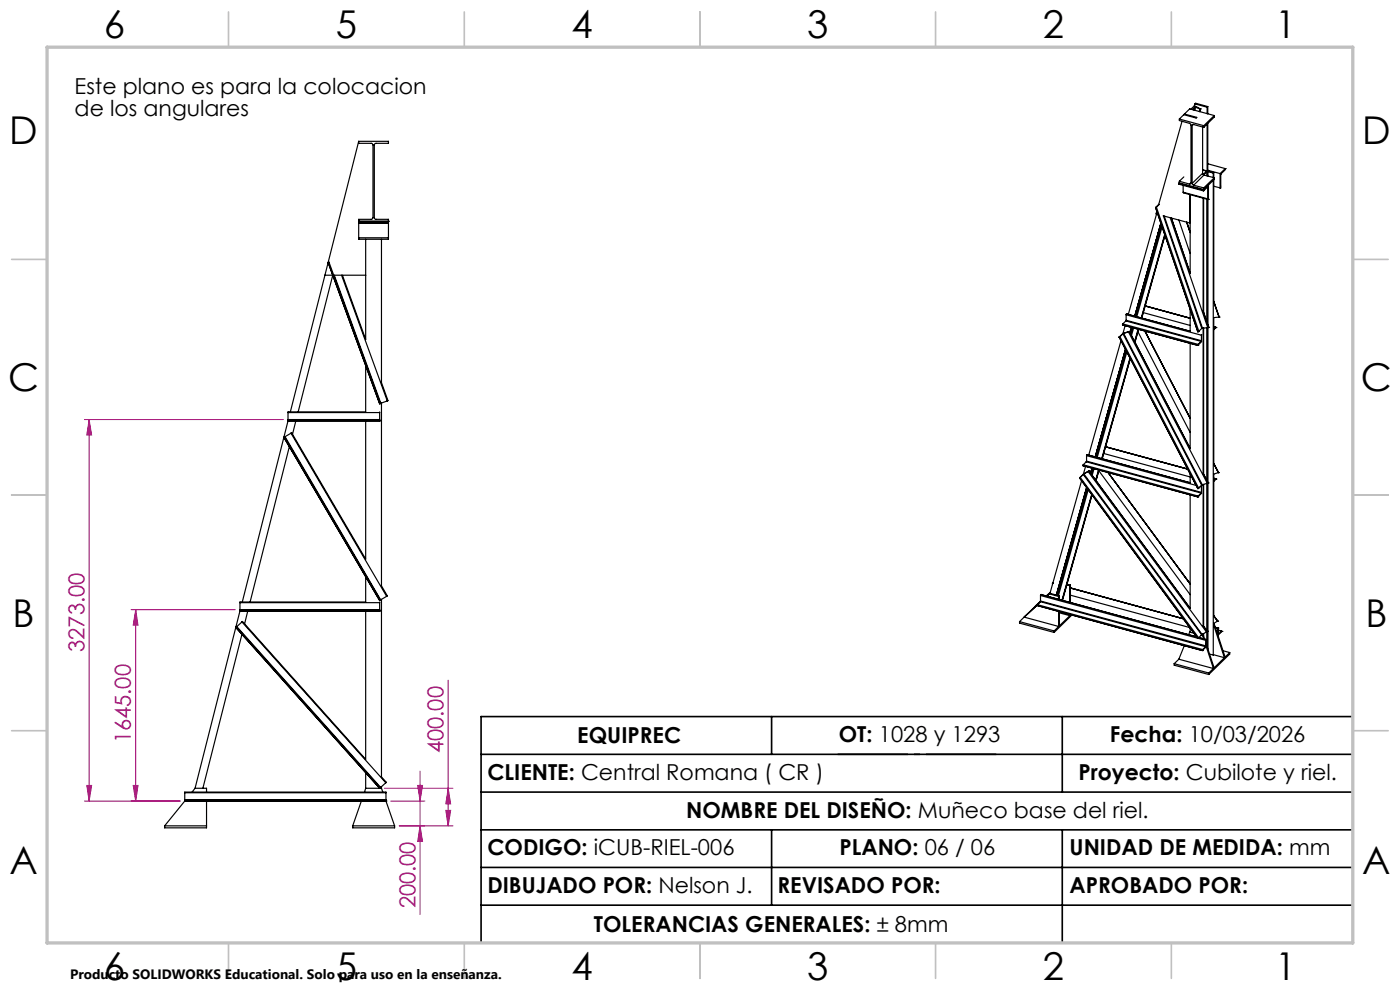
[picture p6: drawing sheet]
<svg xmlns="http://www.w3.org/2000/svg" width="297mm" height="210mm" viewBox="0 0 297 210" stroke-linecap="round" stroke-linejoin="round" font-family="sans-serif">
<g fill="none" stroke="#000" stroke-width=".25">
<path d="M76.1 30v.4h2.7l.3 .4v15.4l-.3 .3h-2.7v.4M76.1 30h6.3v.4h-2.7l-.3 .2v15.7l.3 .2h2.7v.4M76.1 30l-7.2 28.4M250 38.9h.1M250 38.9l.1 .2 5.2 1.4M250 38.9l5.2 1.4M250.2 25.3v.3l2.2 .6 .3 .2v12.5l-.4 .1M250.2 38.4v.4M250.2 38.4l2.1 .6M250.2 25.3l5.2 1.4M250.2 38.8l5.2 1.4M250.2 38.8l-.2 .1"/>
<path d="M250.8 25.7l-5 17.6-.7 .7M251 39.3v1.5M251.1 37.5l-.9 .9M251.3 24.2l2.6 .7-.1 .1-2.7-.7zM252.7 38.7l-.4 .3M252.9 26.6l.2-.2 2.3 .6M252.9 38.9l.3 .4M252.9 26.6v12.3M253.2 26.4l-.3 .2M253.2 39.3l2.2 .6M253.4 22.8l-.5 .4M253.4 22.8l-.1 .5"/>
<path d="M253.5 22l-.1 .4M253.5 22l2.6 .7M253.5 22l.1-.1 2.6 .7M253.6 22.7l-.2 .1M253.6 22.7l1 .4M253.6 22.7l-.1 .7M254.6 23.1l-.2 .6M254.7 23.1h.1M254.7 23.1h-.1M254.7 23.1l-1.3-.7-.8 .8M254.7 23.1l-.2 .6M255.1 36.8l.3 .3"/>
<path d="M255.1 36.1l.7 .2M255.1 36l2.4 .6M255.1 36.8l-2.2 2.1M255.1 26.9v9.9M255.4 26.7v.3M255.4 39.9v.3M255.4 37.1l-2.2 2.2M255.4 37.1l2.2 .6M255.8 36.3l.1 .1-.7 .6M255.8 36.3v.2M256 36.4l-.7 .7M256 36.4v.9"/>
<path d="M256.1 22.7v1.4M256.1 26.3v10l.1-.2M256.2 39.7h.1M256.2 39.7l-.9 .8-.1-.2M256.2 22.6l-.1 .1M256.2 22.6v1.6M256.2 26.2v9.9M256.2 39.7v2.5M256.2 34.7l3.7 1.1M256.2 36.1l2.6 .7M256.3 36.4h-.3M256.3 36.4l1.1 .3"/>
<path d="M256.3 36.4v1M257.4 36.7v1M257.4 38.2v100.8M257.5 36.6l-.1 .1M257.5 36.6v1.1M257.5 38.2v25.7M257.5 39.5l1.3 .4M257.6 24.5v.3l-2.2 2.2M257.6 24.5l-2.2 2.2M257.6 37.7v.4l-2.2 2.1M257.6 24.5l-5.2-1.4-2.2 2.2M257.6 37.7l-2.2 2.2"/>
<path d="M258.8 39.9h.1M258.8 36.8v3.1M259.9 35.8h.1M259.9 35.8v.3l-.9 .9v2.6l-.2 .3M259.9 35.8l-1.1 1M68.9 58.4h1.7l-7.3 29M68.9 58.4l-7.3 29M69.6 55.7h.1M69.6 55.7l.2-.1 10.9 30M69.6 55.7l10.9 29.9M70.8 58.4h6.8M70.9 58.4l9.9 27.1"/>
<path d="M72.5 58.4l9.7 26.6M72.6 58.4l5 13.6M76.1 46.9h.1M76.1 46.9v.4M76.1 47.3v.1M76.1 50.4v.4h6.3v-.4M76.1 47.4v3M76.1 46.9h6.3M76.1 47.3h6.3M76.1 47.4h6.3M76.1 50.4h6.3M77.6 50.8v21.2"/>
<path d="M80.9 50.8v30.4l1.4 3.8h-.1M82.4 46.9h.1M82.4 46.9v.4M82.4 47.3v.1M82.4 47.4v3M245.1 44h.1M245.1 44l9 26.4M245.3 43.9l-.2 .1M245.3 43.9l9 26.4M245.4 45.4l-6 21.3M245.4 44.8l-.1 .6 .3 .1M246 43.3l-.7 .6"/>
<path d="M246.3 47.3l-5.6 19.8M246.4 47.8l-5.5 19.3M246.5 48.1l-5.3 19.1M246.8 45.8l5.6 1.5M246.8 45.8l8.2 23.9M247 45.8l8.1 23.8M247.1 49.7l-5 17.7M247.1 49.9l-4.9 17.5M247.2 49.9l-5 17.6M248.2 46.2l8 23.3M248.5 46.2l4 11.8M250.1 46.7l2.4 7.1"/>
<path d="M251 40.8l.1 .1 5.2 1.4v26.6M251 40.8l5.2 1.4M251.7 47.1l.8 2.2M252.4 41.3v6M252.5 41.3v16.8M252.5 47.2l-.1 .1M255.2 40.3h.1M255.2 42v24.1l1.2 3.3M255.2 40.3l1.2-1v3M255.3 42.1v24.2M256 42.3v26M256.2 42.2l.2 .1"/>
<path d="M256.4 42.3h.1M77.6 77.6v9.8h-16.5v.1M237.4 71.5h.1M237.4 71.5l16.7 32.1M237.6 71.4l-.2 .1M237.6 71.4l16.7 32.1M237.8 72.3l-6.8 24.2M238.1 68.9h.1M238.1 68.9l16 4.4M238.2 68.7l-.1 .2M238.2 68.7l16 4.4M238.2 70.8l-.6 .6"/>
<path d="M238.2 70.8l16.7 32.1M238.2 70.7l-.8 .8M238.4 70.7l-.2 .1M238.4 70.7l16.7 32.1M238.7 69.1l-.5 1.6M238.8 74.1l-6.5 22.8M238.8 68.1l-.6 .6M238.8 68.1l16 4.3M238.9 67.9l-.1 .2M238.9 66.8l16 4.3M238.9 67.9l16 4.4M238.9 66.8v1.1"/>
<path d="M238.9 74.4l-6.3 22.6M239 66.6l-.1 .2M239 66.6h.1M239 66.6l13.5 3.7M239 74.7l-6.2 22.3M239.4 70.4l16.7 32.1M239.4 70.4l-1 .3M239.6 70.3l-.2 .1M239.6 70.3h.1M239.6 70.3l12.9 24.8M239.6 70.3l-1.4 .4M239.7 75.9l-6 21.4"/>
<path d="M239.8 76.1l-6 21.2M240.1 69.4l-.4 1.2M240.3 69.5l-.4 1.4M240.5 69.6l-.5 1.6M240.8 72.6l.7-2.8-.7 2.8M241.4 70.4l11.1 21.3M241.4 69.8l-.7 2.7M242.5 66.3l10 2.7M242.9 70.2l9.6 18.6M242.9 70.2l9.6 18.5M242.9 64.9l9.6 2.6M252.5 65.6v4.7"/>
<path d="M252.5 72.8v22.4M254.1 73.3h.1M254.1 70.4h.1M254.2 73.1l-.1 .2M254.3 70.3l-.2 .1M254.8 72.4l-.6 .7M254.9 72.3l-.1 .1M254.9 71.1v1.2M254.9 70.9v.2M254.9 72.5l-.8 .8M255 69.7l-.7 .6M255.1 69.6l-.1 .1"/>
<path d="M255.2 69.6v30.9l1.1 1.9M255.3 69.6v31M256 69.5v32.4M256.2 69.5l-1.1 .1M256.3 69.5v32.8M256.4 69.4l-.2 .1M256.4 69.4h.1M257.5 63.9l1.1 3.4M257.5 69.3l.5 .1M257.5 63.9l1.1 3.3M257.5 67.4v30.9l1 2M257.5 69.3l.4 .1"/>
<path d="M257.9 69.4l.1 .1M257.9 69.4l-.4 .4M258 69.5h.1M258 69.5l-.5 .4M258.6 67.3h.1M258.6 67.2v.1M258.6 67.3l-1.1 .1M60.2 92.8h.1M60.2 92.8l20.3 34.6M60.4 92.7l-.2 .1M60.4 92.7l20.3 34.6M60.5 92.6l-.1 .1"/>
<path d="M60.5 92.6l20.3 34.6M61.1 89.1v.2M61.1 89.3h.1M61.1 89v.1M61.1 89.3l-9.7 38.4M61.1 89.3h19.4M61.1 89.1h19.4M61.1 89h19.4M61.1 87.5h19.4M61.1 87.5v1.5M61.4 94.7l-8.3 33M61.7 91.9l.2-.1 15.7 26.8"/>
<path d="M61.7 91.9l20.3 34.6M61.7 91.9l-1.2 .7M62.8 89.3l-.7 2.8M77.6 89.3v29.3M80.5 89.1v.2M80.5 89.3h.1M80.5 89v.1M80.5 87.4v.1M80.5 85.6h.1M80.5 87.5v1.5M80.7 85.6h-.2M80.8 85.5l-.1 .1"/>
<path d="M80.9 85.5v38.8l1.3 2.1-.2 .1M82.2 85l-1.4 .5M229.7 98.8h.1M229.7 98.8l24.4 6.6M229.8 98.6l-.1 .2M229.8 98.6l24.4 6.6M230.3 98.9l-.5 1.7M230.4 98l-.6 .6M230.4 98l24.4 6.6M230.5 97.8l-.1 .2M230.5 97.8l24.4 6.6M230.5 96.7v1.1"/>
<path d="M230.5 96.7l23.3 6.3M230.6 96.4l-.1 .3M230.6 96.4h.1M230.6 96.4l21.9 6v-1.9M231 99.9l-.2 .1M231 99.9h.1M231 99.9l21.5 29.1M231 99.9l-1.2 .7M231.7 99.3l-.3 1.1M231.9 99.4l-.4 1.2M232.1 99.4l-.4 1.4M233 99.7l-.6 2.1"/>
<path d="M233.1 99.7l-.6 2.2 .7-2.2M233.1 99.9l19.4 26.2M234.1 96.2l18.4 5M234.5 94.7l17.5 4.8M257.5 98.3l1 2M229 101.4h.1M229 101.4l25.1 34M229.2 101.3l-.2 .1M229.2 101.3l25.1 34M229.4 102l-6.7 23.9M229.8 100.6l-.6 .7M229.8 100.6l25.1 34"/>
<path d="M229.8 100.6l-.8 .8M229.9 100.5l-.1 .1M229.9 100.5l25.1 34.1M230.5 103.4l-6.4 22.8M230.7 103.7l-6.4 22.6M230.8 100l25.1 34M230.8 100l-.9 .5M230.9 103.9l-6.4 22.4M231.6 104.9l-6.3 22.4M235.1 100.2l17.4 23.7M235.1 100.3l17.4 23.5M252.5 105v24.1"/>
<path d="M254.1 105.4h.1M254.1 103.6h.1M254.2 105.2l-.1 .2M254.3 103.5l-.2 .1M254.6 103.2l.3 .1M254.8 104.6l-.6 .6M254.9 104.4l-.1 .2M254.9 103.3v1.1M254.9 103.1v.2M254.9 104.6l-.8 .8M254.9 102.9l-.6 .6M255.1 102.8l-.2 .1"/>
<path d="M255.2 102.8v30l.9 1.1M255.3 102.8v30M256 102.5v31.3M256.1 102.5l-1 .3M256.3 102.5v35.2M256.3 102.4l-.2 .1M256.3 102.4h.1M257.5 100.6v30l.8 1.2M257.9 101.6h.1M257.9 101.6l-.4 .4M258 101.6h.1M258 101.6l-.5-.1 .4 .1"/>
<path d="M258 101.6l-.5 .5M258.5 100.3h.1M258.5 100.3l-1 .3M50 133.1h.1M50 133.1l30.5 34.1M50.1 133l-.1 .1M50.1 133l30.5 34.1M50.2 132.9l-.1 .1M50.2 132.9l30.6 34.1M50.9 129.6h.1M50.9 129.4v.2M50.9 129.3v.1"/>
<path d="M50.9 129.6l-9.5 37.6M50.9 129.6h29.6M50.9 129.4h29.6M50.9 129.3h29.6M50.9 127.8h29.6M50.9 127.8v1.5M51.3 134.5l-8.3 32.7M51.3 131.9l30.5 34.1M51.3 131.9l-1.1 1M52.6 129.6l-.7 2.7M77.6 122.4v5.3h-26.7v.1M77.6 129.6v31.5l-26.2-29.3-.1 .1"/>
<path d="M80.5 129.6h.1M80.5 129.4v.2M80.5 129.3v.1M80.5 127.7v.1M80.5 127.4h.1M80.5 127.8v1.5M80.7 127.3l-.2 .1M80.8 127.2l-.1 .1M80.9 127.1v37.7l1.1 1.1-.2 .1M82 126.5l-1.2 .7M216.3 131.9v.3l7.3 2M216.3 131.9l7.3 1.9"/>
<path d="M217.3 130.9l7.3 2M217.4 130.8l2.6-2.4-2.7 2.5zM219.6 128.6h.1M220 128.4h.1M220 128.4l35.1 9.6M220.1 128.3l-.1 .1M220.1 128.3l35 9.5M220.7 127.6l-1.1 1M220.7 127.6l-.6 .7M220.7 127.6l35.1 9.6M220.7 127.5v.1M220.7 127.5l-4.4 4.4"/>
<path d="M220.7 127.5l35.1 9.5M220.7 126.3v1.2M220.7 126.3l35.1 9.5M220.8 126.1l-.1 .2M220.8 126.1h.1M220.8 126.1l33.1 9M222.6 126l2 .5M222.7 125.9l-.6 .6 .5-.5M222.7 125.9l-.1 .1M222.7 125.9l2 .5M222.8 125.7l-.8 .7M223.3 123.7h.1"/>
<path d="M223.3 123.7v.2M223.6 133.8v.4M224.6 126.5v.7M224.6 129.7v3.2M224.7 129.7v3l-.1 .2M224.7 126.4l-.1 .1M224.7 126.4v.8M224.7 130l2.2 .6M225.4 127.3l6.3-22.3-6.3 22.4M226.3 124.1l.6 .1M226.3 123.9l.8 .2M226.9 124.2v3.6"/>
<path d="M226.9 130.3v.3M227.1 124.7l23.9 6.5M227.1 130.4l-.2 .2M227.1 124.1l-.2 .1M227.1 124.1v3.7M227.1 126.3l25.3 6.8M227.1 124.7l23.9 6.6M227.2 130.4l-3.6 3.4M227.4 130.4l-3.8 3.8M250.1 139.8l-1 1M250.1 139.8l7.3 2M251.2 136.9l-1.1 2.9"/>
<path d="M252.4 134.1l-.2 .5M252.4 134.1l.9 .2M252.5 133.2l-.1 .9M254.1 135.4h.1M254.3 135.3l-.2 .1M254.3 135.2l1.6 .5M254.8 134.8h.3M254.9 134.6l-.6 .7M255 134.6h-.1M255.1 138h.1M255.1 137.8v.2M255.1 134.8l.2 .7"/>
<path d="M255.1 134.8l.2-.1 .3 .9M255.2 134.4v.3M255.3 134.4v.5M255.8 137.2l-.7 .6M255.8 137v.2M255.8 135.8v1.2M255.9 135.7l-.1 .1M255.9 135.7h.1M255.9 136.6l1.7 5.1-.2 .1M255.9 137.2l1.5 4.6M255.9 135.7v1.5M255.9 137.2l-.8 .8"/>
<path d="M255.9 134l-.9 .6M256 134v2.9M256.1 133.9l-.2 .1M256.1 133.9h.1M256.6 138.7l.8 .3M257.4 139l2.4 .5M257.5 130.6l.8 1.2M257.5 132.2v.3M257.5 132.4h.1M257.6 132.4l-.1 .1 2.3 7M257.6 132.4l2.3 7-.1 .1M257.8 133.1l.6 .1"/>
<path d="M258.3 131.8h.1M258.3 131.8l-.8 .4M258.4 133.2h.1M258.4 133.2l.1 1.3M258.4 133.2v1.6l.8-.9M258.4 133.7l.8 .2M258.4 134.5h.1M259.2 133.9h.1M259.2 133.9l-.7 .6M259.4 138l1.5 .4M260.9 138.4l-4.5 4.4M260.9 138.4v.3l-4.5 4.4"/>
<path d="M249.1 140.8l7.3 2M249.1 140.8v.3l7.3 2M256.4 142.8v.3M34.9 175.2h8.9M39.2 169.7v.2M39.2 169.9h.1M39.2 169.6v.1M39.2 168.2v-.2h42.7v.2M39.2 169.9l-4.3 5.3M39.2 169.9h42.7M39.2 169.7h42.7M39.2 169.6h42.7"/>
<path d="M39.2 168.2h42.7M39.2 168.2v1.4M41.4 167.2h2.4v.8M41.4 167.2l-.7 .8M43.8 169.9v5.7h-8.9v-.4M74.8 175.2v.4h8.9v-.4M74.8 175.2h8.9M76.7 169.9l-1.9 5.3M77.6 163.9v3.3M77.6 167.2h3.3M77.6 167.2l-.3 .8M80.5 167.2h.1"/>
<path d="M80.6 167.1l-.1 .1M80.8 167l-.2 .1M80.9 166.9v.3M80.9 167.2l.3 .8M81.8 166l-1 1M81.9 169.7v.2M81.9 169.9h.1M81.9 169.6v.1M81.9 169.9l1.8 5.3M81.9 168.2v1.4"/>
</g>
<g fill="none" stroke="#a0006e" stroke-width=".21">
<path d="M17.9 89h42.2M18.9 89l.5 3.3h-1zM18.9 89v80.9M27.8 129.3h22.1M28.8 129.3l.5 3.3h-1zM28.8 129.3v40.6M95.1 144.3v30.9M17.9 169.9h20.3M18.4 166.6h1l-.5 3.3zM28.3 166.6h1l-.5 3.3zM81.5 167.2h14.6M82.9 169.9h7.2"/>
<path d="M84.7 175.2h11.4M88.6 166.6h1l-.5 3.3zM89.1 175.2l.5 3.3h-1zM89.1 163.6v30.4M94.6 171.9h1l-.5 3.3zM95.1 167.2l.5 3.3h-1z"/>
</g>
<path d="M177.7 160h33.7" fill="none" stroke="#000" stroke-width=".35" stroke-dasharray="15.2 1.3 1.3 1.3" stroke-dashoffset=".3" stroke-linecap="butt"/>
<path d="M163.7 152v8M225.4 152v16M287 152h-184.9v48M102.1 160h184.9M102.1 168h184.9M102.1 176h184.9M163.7 176v16M225.4 176v24M102.1 184h184.9M102.1 192h184.9" fill="none" stroke="#000" stroke-width=".35"/>
<g fill="none" stroke="#c0c0c0" stroke-width=".35">
<path d="M48.5 2.5v7.5M98.5 2.5v7.5M148.5 2.5v7.5M198.5 2.5v7.5M248.5 2.5v7.5M2.5 55h7.5M287 55h7.5M2.5 105h7.5M287 105h7.5M2.5 155h7.5M287 155h7.5M48.5 200v7.5"/>
<path d="M98.5 200v7.5M148.5 200v7.5M198.5 200v7.5M248.5 200v7.5"/>
</g>
<path d="M10 10h277v190h-277z" fill="none" stroke="#c0c0c0" stroke-width=".7"/>
<g fill="#a0006e">
<path d="M94.6 171.9h1l-.5 3.3zM95.1 167.2l.5 3.3h-1z"/>
<path d="M89.1 175.2l.5 3.3h-1zM88.6 166.6h1l-.5 3.3z"/>
<path d="M28.8 129.3l.5 3.3h-1zM28.3 166.6h1l-.5 3.3zM18.9 89l.5 3.3h-1zM18.4 166.6h1l-.5 3.3z"/>
</g>
<g font-size="8.1">
<text x="22" y="8">6</text>
<text x="71.2" y="8">5</text>
<text x="121.2" y="8">4</text>
<text x="171.2" y="8">3</text>
<text x="221.2" y="8">2</text>
<text x="270.5" y="8">1</text>
<text x="2" y="30.5">D</text>
<text x="289" y="30.5">D</text>
<text x="1.7" y="83">C</text>
<text x="288.7" y="83">C</text>
<text x="2.7" y="133">B</text>
<text x="289.7" y="133">B</text>
<text x="2" y="185.5">A</text>
<text x="289" y="185.5">A</text>
<text x="22" y="208">6</text>
<text x="71.2" y="208">5</text>
<text x="121.2" y="208">4</text>
<text x="171.2" y="208">3</text>
<text x="221.2" y="208">2</text>
<text x="270.5" y="208">1</text>
</g>
<g font-size="4.7">
<text x="15.8" y="20">Este plano es para la colocacion</text>
<text x="15.8" y="24.5">de los angulares</text>
<text x="122.5" y="157.5">EQUIPREC</text>
<text x="178" y="157.4">OT: 1028 y 1293</text>
<text x="235.5" y="157.5">Fecha: 10/03/2026</text>
<text x="103.4" y="165.5">CLIENTE: Central Romana ( CR )</text>
<text x="228.8" y="165.5">Proyecto: Cubilote y riel.</text>
<text x="145.6" y="173.6">NOMBRE DEL DISEÑO: Muñeco base del riel.</text>
<text x="103.4" y="181.3">CODIGO: iCUB-RIEL-006</text>
<text x="178.1" y="181.3">PLANO: 06 / 06</text>
<text x="226.9" y="181.3">UNIDAD DE MEDIDA: mm</text>
<text x="103.4" y="189.5">DIBUJADO POR: Nelson J.</text>
<text x="164.9" y="189.5">REVISADO POR:</text>
<text x="226.9" y="189.5">APROBADO POR:</text>
<text x="126" y="197.7">TOLERANCIAS GENERALES: ± 8mm</text>
</g>
<g font-size="4.7" fill="#a0006e">
<text x="17.9" y="138.3" transform="rotate(-90 17.9 138.3)">3273.00</text>
<text x="27.8" y="157.7" transform="rotate(-90 27.8 157.7)">1645.00</text>
<text x="94.1" y="159.8" transform="rotate(-90 94.1 159.8)">400.00</text>
<text x="88.1" y="192.7" transform="rotate(-90 88.1 192.7)">200.00</text>
</g>
<text font-size="2.9" x="14.9" y="207.6">Producto SOLIDWORKS Educational. Solo para uso en la enseñanza.</text>
</svg>
